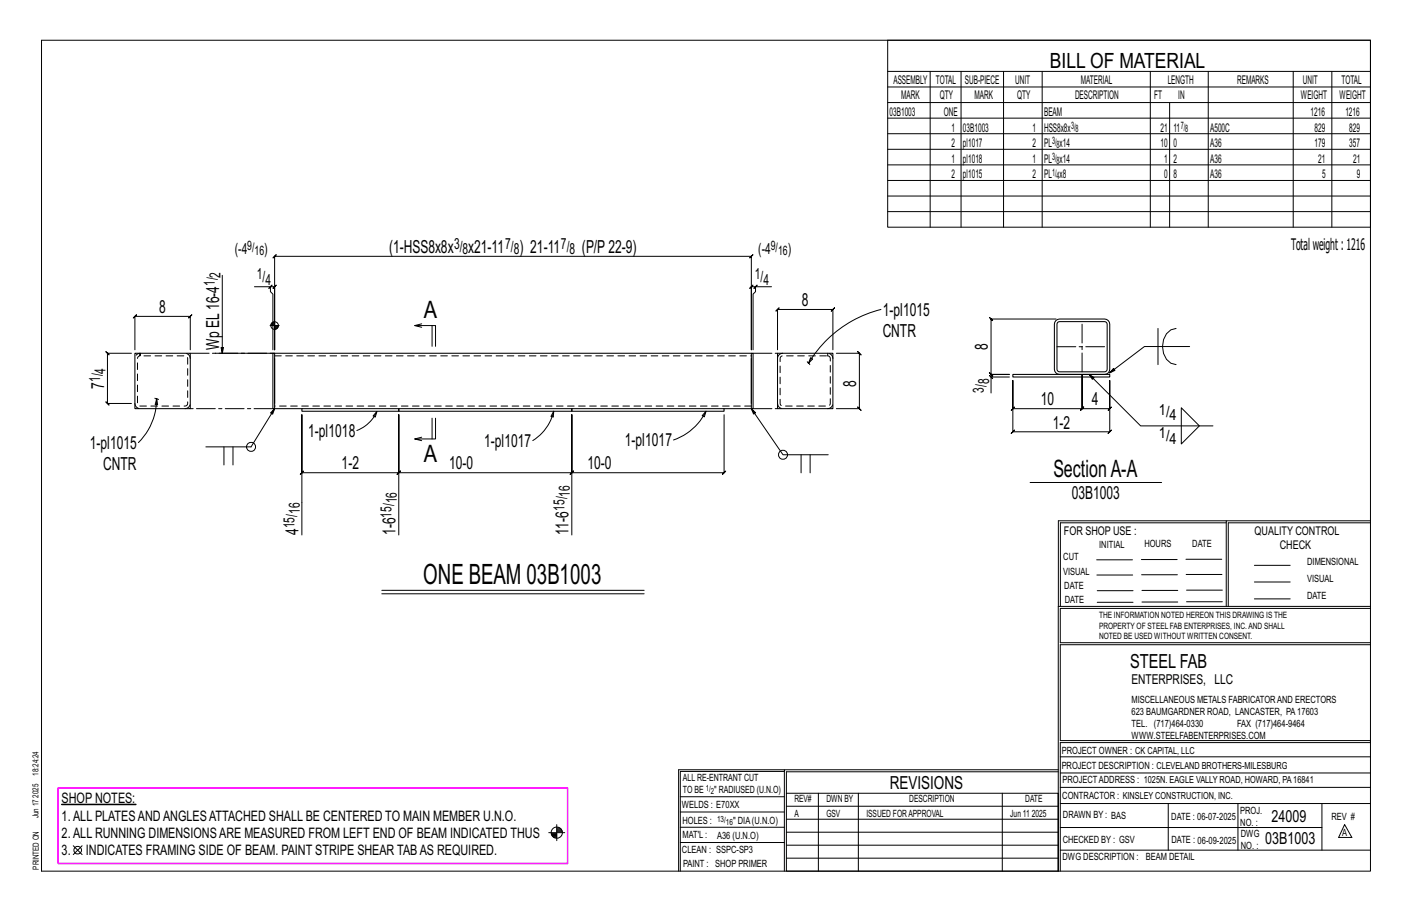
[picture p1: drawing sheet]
<svg xmlns="http://www.w3.org/2000/svg" width="432mm" height="279mm" viewBox="0 0 432 279" stroke-linecap="round" stroke-linejoin="round" font-family="sans-serif">
<path d="M18.9 245.8h22.7v.2h-22.7z" fill="#000" stroke="#000" stroke-width=".31"/>
<g fill="none" stroke="#000" stroke-width=".31">
<path d="M12.7 12.3h406.4v254h-406.4zM271.5 12.3h147.6v57.2h-147.6zM271.5 21.8h147.6M271.5 26.6h147.6M271.5 31.4h147.6M271.5 36.1h147.6M284.5 21.8v47.7M293.9 21.8v47.7M306.9 21.8v47.7M318.7 21.8v47.7M351.8 21.8v47.7M357.7 31.4v38.1"/>
<path d="M369.5 21.8v47.7M395.5 21.8v47.7M407.3 21.8v47.7M271.5 40.9h147.6M271.5 45.6h147.6M271.5 50.4h147.6M271.5 55.2h147.6M271.5 59.9h147.6M271.5 64.7h147.6M68 84.2v23.8l-.4-1.8h.7l-.3 1.8M77.8 87.7h4.9v1.5l.8 .7v17M82.2 88.2l1-1z"/>
<path d="M82.6 99.5h2.8M82.7 87.7h1.3l-.5 .5 1-1-.5 .5v19.2M82.9 99v.5M83.1 98.7v.8M83.3 98.5v1M83.6 98.4v1.1M83.8 98.4v1.1M84 98.1v8.8M84.2 99.5v1.2M84.4 99.5v1.1M84.6 99.5v1M84.8 99.5v.8"/>
<path d="M85 99.5v.5M129 99l-2.2 .5M132.1 99.5v6.4M230.5 88.2l1-1zM231 87.7h-1.2l.5-.5-1 1 .5-.5v19.2v-28.5l.5-.5-1 1 .5-.5h-145.8l.5-.5-1 1 .5-.5v28.5M235.9 87.7h-4.9v1.5l-.7 .7v17M269.4 94.6a36 36 0 0 0-22.1 16.4M323 97.5h-19.9l-.5-.5 1 1-.5-.5v17l-.5-.5 1 1-.5-.5h5.6h-5.6l-.5-.5 1 1-.5-.5v.7M40.2 108h-7.3l-.5-.5 1 1-.5-.5v15.3l-.5-.5 1 1-.5-.5h7.3M41.3 106.9v-10.2l-.5 .5 1-1-.5 .5h16.9l-.5 .5 1-1-.5 .5v10.2M65.9 108h18.1M129 100.1l-2.2-.6h6.4v6.4"/>
<path d="M237.8 106.9v-12.3l-.5 .5 1-1-.5 .5h16.9l-.5 .5 1-1-.5 .5v12.3M246.9 110.6l.4 .4M247.3 111l.3 .5M247.9 109.3l.6 .4-1.2 1.3zM255.8 108h7l-.5-.5 1 1-.5-.5v16.9l-.5-.5 1 1-.5-.5h-7M302.6 114.7l1 1zM308.7 115.2h-5.6v4.9M309.7 116.3v8.6l-.5 .5 1-1-.5 .5h21.2l-.5 .5 1-1-.5 .5v-10.2v10.2l-.5 .5 1-1-.5 .5h8.5l-.5 .5 1-1-.5 .5v-8.6v15.7l.5-.5-1 1 .5-.5h-29.7l.5-.5-1 1 .5-.5zM333.1 114.5l.9 1.5 .6-.6-1.5-.9 15.7 15.7h22.1M354.1 100.4v11.1M359.7 100.4a5 5 0 0 0-4.2 5.5 5 5 0 0 0 4.2 5.6M363.8 105.9h-13.8l-10.7 8.1 1.2-1.4 .5 .6-1.7 .8"/>
<path d="M47.4 121.7l.5 .2M47.9 121.9l.3 1.8h-.7zM47.9 121.9a18.9 18.9 0 0 1-5.6 13.4M47.9 121.9l.6 .3M68.5 136.6v5.5M71.2 136.6v5.5M84 124.9l-1.3 1.3 .7 .4 .6-1.7-7.2 11.7h-13.8M115.3 125.8l-.5 1.7-.7-.4zM115.3 125.8a11.1 11.1 0 0 1-6.2 5.8M121.9 126.8v36.7M129 133.7l-2.2 .5M132.1 127.8v6.4"/>
<path d="M133.2 127.8v6.4h-6.4l2.2 .5M169.3 125.7l-.1 1.8-.7-.2zM169.3 125.7a14.4 14.4 0 0 1-6.4 9M174.9 126.8v36.7M215.9 125.7l-.5 1.7-.7-.3zM215.9 125.7a17.3 17.3 0 0 1-9.9 8.8M221.4 126.8v17.7l.5-.5-1 1 .5-.5h-46.5l.5-.5-1 1 .5-.5v-17.7v17.7l.5-.5-1 1 .5-.5h-53l.5-.5-1 1 .5-.5v-17.7v17.7l.5-.5-1 1 .5-.5h-29.6l.5-.5-1 1 .5-.5v-17.7v36.7M229.8 124.9l.6 1.7 .7-.4-1.3-1.3 9.6 14.1h13.9M245 139v5.5M247.7 139v5.5M361.3 124.7l5.5 5.5-5.5 5.5zM315 147.5h40.2"/>
<path d="M375 159.8h-50.7v25.6M375 159.2h-51.3l-.1 107.1M419.1 159.2h-44.1v26.2M419.1 159.8h-43.5v25.6M335.4 171.1h10.9M335.4 175.8h11M349 171h11M349.1 175.7h11M362.7 171h10.9M362.7 175.6h11M383.6 172.8h11M383.6 177.9h11"/>
<path d="M116.8 180.5h80.2M116.8 181.5h80.2M323.7 185.4h95.4M335.5 184.1h11M335.5 180.6h11M349.2 184h11M349.2 180.5h11M362.9 180.4h10.9M362.9 184h10.9M383.6 183.1h11M419.1 186h-94.9v10.5h94.9M419.1 197.1h-94.9v29.3h94.9v.6h-94.9v39.3"/>
<path d="M239.9 235.8h-31.9v30.5M239.9 235.3h-32.4v31M323.6 235.3h-83.7v31M323.6 235.9h-83.1v6.6M324.2 236.3h94.9M324.2 231.4h94.9M22.4 258.5l2.7 2.7M25.1 258.5l-2.7 2.7M167.8 254.5h4.9M168.6 254.8h1.7M168.6 255.1h1.7M168.7 255.4h1.6"/>
<path d="M169 255.7h1.3M169.3 256h1M170.3 252.1v4.9M170.3 254h1.6M170.3 253.1h.9M170.3 254.2h1.7M170.3 253.4h1.2M170.3 253.7h1.4M208 252.9h31.9M208 257.5h31.9M208 243.6h31.9M208 248.2h31.9"/>
<path d="M240.5 242.5h83.1v23.8h-83.1zM240.5 258.4h83.1M240.5 254.4h83.1M240.5 250.4h83.1M240.5 246.5h83.1M250.3 242.5v23.8M262.5 242.5v23.8M306.5 242.5v23.8M324.2 253h80.1M324.2 245.6h94.9M324.2 259.9h94.9M324.2 240.7h94.9"/>
<path d="M357.3 245.6v14.3M378.6 245.6v14.3M404.3 245.6v14.3M411.2 252.1l2.2 3.9h-4zM240.5 262.3h83.1"/>
<circle cx="84" cy="99.5" r="1.16"/>
<circle cx="76.8" cy="136.6" r="1.38"/>
<circle cx="239.4" cy="139" r="1.38"/>
<circle cx="23.8" cy="259.9" r="1.17"/>
<circle cx="170.3" cy="254.5" r="1.71"/>
</g>
<path d="M17.8 240.9h155.8v23h-155.8z" fill="none" stroke="#f0f" stroke-width=".5"/>
<g fill="none" stroke="#000" stroke-width=".32">
<path d="M322.9 98l1.1-.5h13.8a1.59 1.59 0 0 1 1.6 1.6v13.8a1.59 1.59 0 0 1-1.6 1.6h-13.8a1.59 1.59 0 0 1-1.6-1.6v-13.8zM323.5 98.5l.5-.2h13.8a.79 .79 0 0 1 .8 .8v13.8a.79 .79 0 0 1-.8 .8h-13.8a.79 .79 0 0 1-.8-.8v-13.8zM41.3 108h16.9v16.9h-16.9zM83.5 108h.5v16.9h-.5zM84 109.6v13.7M84 108h145.8M229.8 108h.5v16.9h-.5zM229.8 109.6v13.7M237.8 108h16.9v16.9h-16.9zM309.7 114.5h29.7v.7h-29.7zM84 124.9h8.3M92.3 124.9h29.6v.8h-29.6z"/>
<path d="M121.9 124.9h53v.8h-53zM174.9 124.9h46.5v.8h-46.5zM221.4 124.9h8.4"/>
</g>
<path d="M42.8 108v.8a.79 .79 0 0 0-.8 .8v13.7a.79 .79 0 0 0 .8 .8h13.8a.79 .79 0 0 0 .8-.8v-13.7a.79 .79 0 0 0-.8-.8h-13.8v-.8a1.59 1.59 0 0 0-1.5 1.6M58.2 109.6a1.59 1.59 0 0 0-1.6-1.6M84 108.8h145.8M238.8 109l.6-.2h13.7a.79 .79 0 0 1 .8 .8v13.7a.79 .79 0 0 1-.8 .8h-13.7a.79 .79 0 0 1-.8-.8v-13.7zM239.4 108a1.59 1.59 0 0 0-1.6 1.6M253.1 108.8v-.8M254.7 109.6a1.59 1.59 0 0 0-1.6-1.6v.8M41.3 123.3a1.59 1.59 0 0 0 1.5 1.6M56.6 124.9a1.59 1.59 0 0 0 1.6-1.6M229.8 124.1h-145.8M237.8 123.3a1.59 1.59 0 0 0 1.6 1.6M253.1 124.9a1.59 1.59 0 0 0 1.6-1.6" fill="none" stroke="#000" stroke-width=".31" stroke-dasharray="2 1.4"/>
<path d="M58.2 108h25.3M230.3 108h7.5M323.2 106h15.4M330.9 113.7v-15.4M83.5 124.9h-25.3M230.3 124.9h7.5" fill="none" stroke="#000" stroke-width=".31" stroke-dasharray="5.8 1 1 1"/>
<text font-size="8.6" x="129.5" y="178.5">ONE BEAM 03B1003</text>
<g font-size="7.3">
<text x="129.6" y="97.1">A</text>
<text x="129.6" y="141.4">A</text>
<text x="322.1" y="145.7">SectionA-A</text>
</g>
<text font-size="6.4" x="321.1" y="20.7">BILL OF MATERIAL</text>
<text font-size="5.9" x="345.6" y="204.1">STEEL FAB</text>
<g font-size="5.5">
<text x="119" y="77.4">(1-HSS8x8x</text>
<text x="143.2" y="77.4">x21-11</text>
<text x="158.8" y="77.4">) 21-11</text>
<text x="178" y="77.4">(P/P22-9)</text>
<text x="48.7" y="95.7">8</text>
<text x="245.2" y="93.6">8</text>
<text x="269.9" y="96.5">1-pl1015</text>
<text x="67" y="106.9" transform="rotate(-90 67 106.9)">Wp EL16-4</text>
<text x="269.9" y="103">CNTR</text>
<text x="302.1" y="107" transform="rotate(-90 302.1 107)">8</text>
<text x="31.9" y="118.9" transform="rotate(-90 31.9 118.9)">7</text>
<text x="261.8" y="118.3" transform="rotate(-90 261.8 118.3)">8</text>
<text x="318.3" y="123.9">10</text>
<text x="333.9" y="123.9">4</text>
<text x="322" y="131">1-2</text>
<text x="27.5" y="137.2">1-pl1015</text>
<text x="94.2" y="133.5">1-pl1018</text>
<text x="148" y="136.6">1-pl1017</text>
<text x="191.1" y="136.4">1-pl1017</text>
<text x="31.6" y="143.7">CNTR</text>
<text x="104.5" y="143.5">1-2</text>
<text x="137.3" y="143.5">10-0</text>
<text x="179.6" y="143.5">10-0</text>
<text x="327.7" y="152.5">03B1003</text>
<text x="91.3" y="163.5" transform="rotate(-90 91.3 163.5)">4</text>
<text x="121" y="163.5" transform="rotate(-90 121 163.5)">1-6</text>
<text x="173.9" y="163.5" transform="rotate(-90 173.9 163.5)">11-6</text>
<text x="272.2" y="241.1">REVISIONS</text>
</g>
<g font-size="5.1">
<text x="388.9" y="251.3">24009</text>
<text x="386.9" y="258.1">03B1003</text>
</g>
<text font-size="4.9" x="394.8" y="76.4">Totalweight : 1216</text>
<g font-size="4.7">
<text x="71.8" y="77.5">(-4</text>
<text x="80.8" y="77.5">)</text>
<text x="138.9" y="76.1">3/</text>
<text x="141.5" y="77.8">8</text>
<text x="154.5" y="76.1">7/</text>
<text x="157.1" y="77.8">8</text>
<text x="171.6" y="76.1">7/</text>
<text x="174.2" y="77.8">8</text>
<text x="231.9" y="77.5">(-4</text>
<text x="240.9" y="77.5">)</text>
<text x="65.7" y="87.5" transform="rotate(-90 65.7 87.5)">1/</text>
<text x="67.4" y="84.8" transform="rotate(-90 67.4 84.8)">2</text>
<text x="78.6" y="85.4">1/</text>
<text x="81.2" y="87.1">4</text>
<text x="230.8" y="85.4">1/</text>
<text x="233.4" y="87.1">4</text>
<text x="30.6" y="116.8" transform="rotate(-90 30.6 116.8)">1/</text>
<text x="32.3" y="114.2" transform="rotate(-90 32.3 114.2)">4</text>
<text x="302.5" y="117.5" transform="rotate(-90 302.5 117.5)">8</text>
<text x="300.8" y="120.1" transform="rotate(-90 300.8 120.1)">3/</text>
<text x="354.4" y="126.7">1/</text>
<text x="357.7" y="128.4">4</text>
<text x="354.4" y="134">1/</text>
<text x="357.7" y="135.7">4</text>
<text x="121.4" y="153.9" transform="rotate(-90 121.4 153.9)">16</text>
<text x="174.3" y="151.8" transform="rotate(-90 174.3 151.8)">16</text>
<text x="90.1" y="161.5" transform="rotate(-90 90.1 161.5)">15/</text>
<text x="91.7" y="157.1" transform="rotate(-90 91.7 157.1)">16</text>
<text x="119.7" y="158.2" transform="rotate(-90 119.7 158.2)">15/</text>
<text x="172.6" y="156.2" transform="rotate(-90 172.6 156.2)">15/</text>
</g>
<g font-size="4.4">
<text x="18.9" y="245.6">SHOP NOTES:</text>
<text x="18.9" y="250.8">1.ALL PLATESANDANGLESATTACHED SHALL BE CENTERED TO MAIN MEMBER U.N.O.</text>
<text x="18.9" y="256.1">2.ALL RUNNING DIMENSIONSARE MEASURED FROM LEFT END OF BEAM INDICATED THUS</text>
<text x="18.9" y="261.3">3.</text>
<text x="26.3" y="261.3">INDICATES FRAMING SIDE OF BEAM. PAINT STRIPE SHEAR TABAS REQUIRED.</text>
</g>
<text font-size="4.2" x="346" y="209.1">ENTERPRISES, LLC</text>
<g font-size="4">
<text x="75.6" y="76.5">9/</text>
<text x="77.9" y="77.9">16</text>
<text x="235.7" y="76.5">9/</text>
<text x="237.9" y="77.9">16</text>
</g>
<g font-size="3.7">
<text x="273.2" y="25.6">ASSEMBLY</text>
<text x="286.2" y="25.6">TOTAL</text>
<text x="295.1" y="25.6">SUB-PIECE</text>
<text x="310.4" y="25.6">UNIT</text>
<text x="330.5" y="25.6">MATERIAL</text>
<text x="357.1" y="25.6">LENGTH</text>
<text x="378.3" y="25.6">REMARKS</text>
<text x="398.4" y="25.6">UNIT</text>
<text x="410.2" y="25.6">TOTAL</text>
<text x="272.1" y="35.5">03B1003</text>
<text x="275.6" y="30.4">MARK</text>
<text x="287.4" y="30.4">QTY</text>
<text x="288.6" y="35.5">ONE</text>
<text x="298" y="30.4">MARK</text>
<text x="311" y="30.4">QTY</text>
<text x="319.3" y="35.5">BEAM</text>
<text x="328.7" y="30.4">DESCRIPTION</text>
<text x="353" y="30.4">FT</text>
<text x="360.3" y="30.4">IN</text>
<text x="397.8" y="30.4">WEIGHT</text>
<text x="400.8" y="35.5">1216</text>
<text x="409.6" y="30.4">WEIGHT</text>
<text x="411.4" y="35.5">1216</text>
<text x="290.9" y="40.2">1</text>
<text x="294.5" y="40.2">03B1003</text>
<text x="315.8" y="40.2">1</text>
<text x="319.3" y="40.2">HSS8x8x</text>
<text x="354.9" y="40.2">21</text>
<text x="358.9" y="40.2">11</text>
<text x="370.1" y="40.2">A500C</text>
<text x="402" y="40.2">829</text>
<text x="412.6" y="40.2">829</text>
<text x="290.9" y="45">2</text>
<text x="294.5" y="45">pl1017</text>
<text x="315.8" y="45">2</text>
<text x="319.3" y="45">PL x14</text>
<text x="354.9" y="45">10</text>
<text x="358.9" y="45">0</text>
<text x="370.1" y="45">A36</text>
<text x="402" y="45">179</text>
<text x="412.6" y="45">357</text>
<text x="290.9" y="49.7">1</text>
<text x="294.5" y="49.7">pl1018</text>
<text x="315.8" y="49.7">1</text>
<text x="319.3" y="49.7">PL x14</text>
<text x="356" y="49.7">1</text>
<text x="358.9" y="49.7">2</text>
<text x="370.1" y="49.7">A36</text>
<text x="403.2" y="49.7">21</text>
<text x="413.8" y="49.7">21</text>
<text x="290.9" y="54.5">2</text>
<text x="294.5" y="54.5">pl1015</text>
<text x="315.8" y="54.5">2</text>
<text x="319.3" y="54.5">PL x8</text>
<text x="356" y="54.5">0</text>
<text x="358.9" y="54.5">8</text>
<text x="370.1" y="54.5">A36</text>
<text x="404.3" y="54.5">5</text>
<text x="415" y="54.5">9</text>
<text x="325.3" y="163.4">FOR SHOP USE :</text>
<text x="383.7" y="163.4">QUALITY CONTROL</text>
<text x="391.4" y="167.8">CHECK</text>
</g>
<g font-size="3.1">
<text x="327.5" y="39.4">3/</text>
<text x="328.9" y="40.5">8</text>
<text x="361.1" y="39.4">7/</text>
<text x="362.5" y="40.5">8</text>
<text x="321.7" y="44.1">3/</text>
<text x="323.1" y="45.3">8</text>
<text x="321.7" y="48.9">3/</text>
<text x="321.7" y="53.7">1/</text>
<text x="323.1" y="50">8</text>
<text x="323.1" y="54.8">4</text>
<text x="336.2" y="167.4">INITIAL</text>
<text x="350" y="167.1">HOURS</text>
<text x="364.6" y="167.2">DATE</text>
<text x="325.2" y="171.3">CUT</text>
<text x="399.8" y="172.8">DIMENSIONAL</text>
<text x="325.1" y="175.8">VISUAL</text>
<text x="399.8" y="177.9">VISUAL</text>
<text x="325.5" y="180">DATE</text>
<text x="325.7" y="184.4">DATE</text>
<text x="399.8" y="183.1">DATE</text>
<text x="346" y="215">MISCELLANEOUS METALS FABRICATORAND ERECTORS</text>
<text x="346" y="218.6">623 BAUMGARDNER ROAD, LANCASTER, PA17603</text>
<text x="346" y="225.8">WWW.STEELFABENTERPRISES.COM</text>
<text x="346" y="222.2">TEL. (717)464-0330</text>
<text x="378.3" y="222.2">FAX (717)464-9464</text>
<text x="324.7" y="230.5">PROJECT OWNER : CK CAPITAL, LLC</text>
<text x="208.8" y="238.8">ALL RE-ENTRANT CUT</text>
<text x="324.7" y="235.1">PROJECT DESCRIPTION : CLEVELAND BROTHERS-MILESBURG</text>
<text x="324.9" y="239.5">PROJECTADDRESS : 1025N. EAGLE VALLY ROAD, HOWARD, PA16841</text>
<text x="208.8" y="242.5">TO BE</text>
<text x="218.4" y="242.5">&quot; RADIUSED (U.N.O)</text>
<text x="242.9" y="245.3">REV#</text>
<text x="252.7" y="245.3">DWN BY</text>
<text x="278.1" y="245.3">DESCRIPTION</text>
<text x="313.5" y="245.3">DATE</text>
<text x="324.9" y="244.2">CONTRACTOR : KINSLEY CONSTRUCTION, INC.</text>
<text x="208.5" y="247">WELDS : E70XX</text>
<text x="208.7" y="251.7">HOLES :</text>
<text x="224.2" y="251.8">&quot; DIA(U.N.O)</text>
<text x="242.9" y="249.9">A</text>
<text x="252.7" y="249.9">GSV</text>
<text x="264.9" y="249.9">ISSUED FORAPPROVAL</text>
<text x="309" y="249.9">Jun 11</text>
<text x="315.5" y="249.9">2025</text>
<text x="325.1" y="250">DRAWN BY : BAS</text>
<text x="358.2" y="250.5">DATE : 06-07-2025</text>
<text x="379.3" y="248.9">PROJ.</text>
<text x="407.2" y="250.5">REV #</text>
<text x="208.7" y="256.3">MAT'L :</text>
<text x="219.3" y="256.4">A36 (U.N.O)</text>
<text x="325" y="257.6">CHECKED BY : GSV</text>
<text x="358.3" y="257.7">DATE : 06-09-2025</text>
<text x="379.3" y="252.5">NO. :</text>
<text x="379.5" y="255.9">DWG</text>
<text x="410.5" y="255.5">A</text>
<text x="208.6" y="260.7">CLEAN : SSPC-SP3</text>
<text x="324.9" y="262.9">DWG DESCRIPTION :</text>
<text x="350.4" y="263">BEAM DETAIL</text>
<text x="379.5" y="259.5">NO. :</text>
<text x="208.9" y="265">PAINT : SHOP PRIMER</text>
</g>
<g font-size="2.7">
<text x="336.1" y="189">THE INFORMATION NOTED HEREON THIS DRAWING IS THE</text>
<text x="336.1" y="195.4">NOTED BE USED WITHOUT WRITTEN CONSENT.</text>
<text x="336.1" y="192.2">PROPERTY OF STEEL FAB ENTERPRISES, INC.AND SHALL</text>
</g>
<g font-size="2.6">
<text x="215.9" y="241.8">1/</text>
<text x="217.4" y="242.7">2</text>
<text x="219.3" y="251.1">13/</text>
<text x="222" y="252.1">16</text>
</g>
<g font-size="2.5">
<text x="11.7" y="237.1" transform="rotate(-90 11.7 237.1)">18:24:24</text>
<text x="11.8" y="243.8" transform="rotate(-90 11.8 243.8)">2025</text>
<text x="11.8" y="250.1" transform="rotate(-90 11.8 250.1)">Jun 17</text>
<text x="11.9" y="265.8" transform="rotate(-90 11.9 265.8)">PRINTED ON</text>
</g>
</svg>
